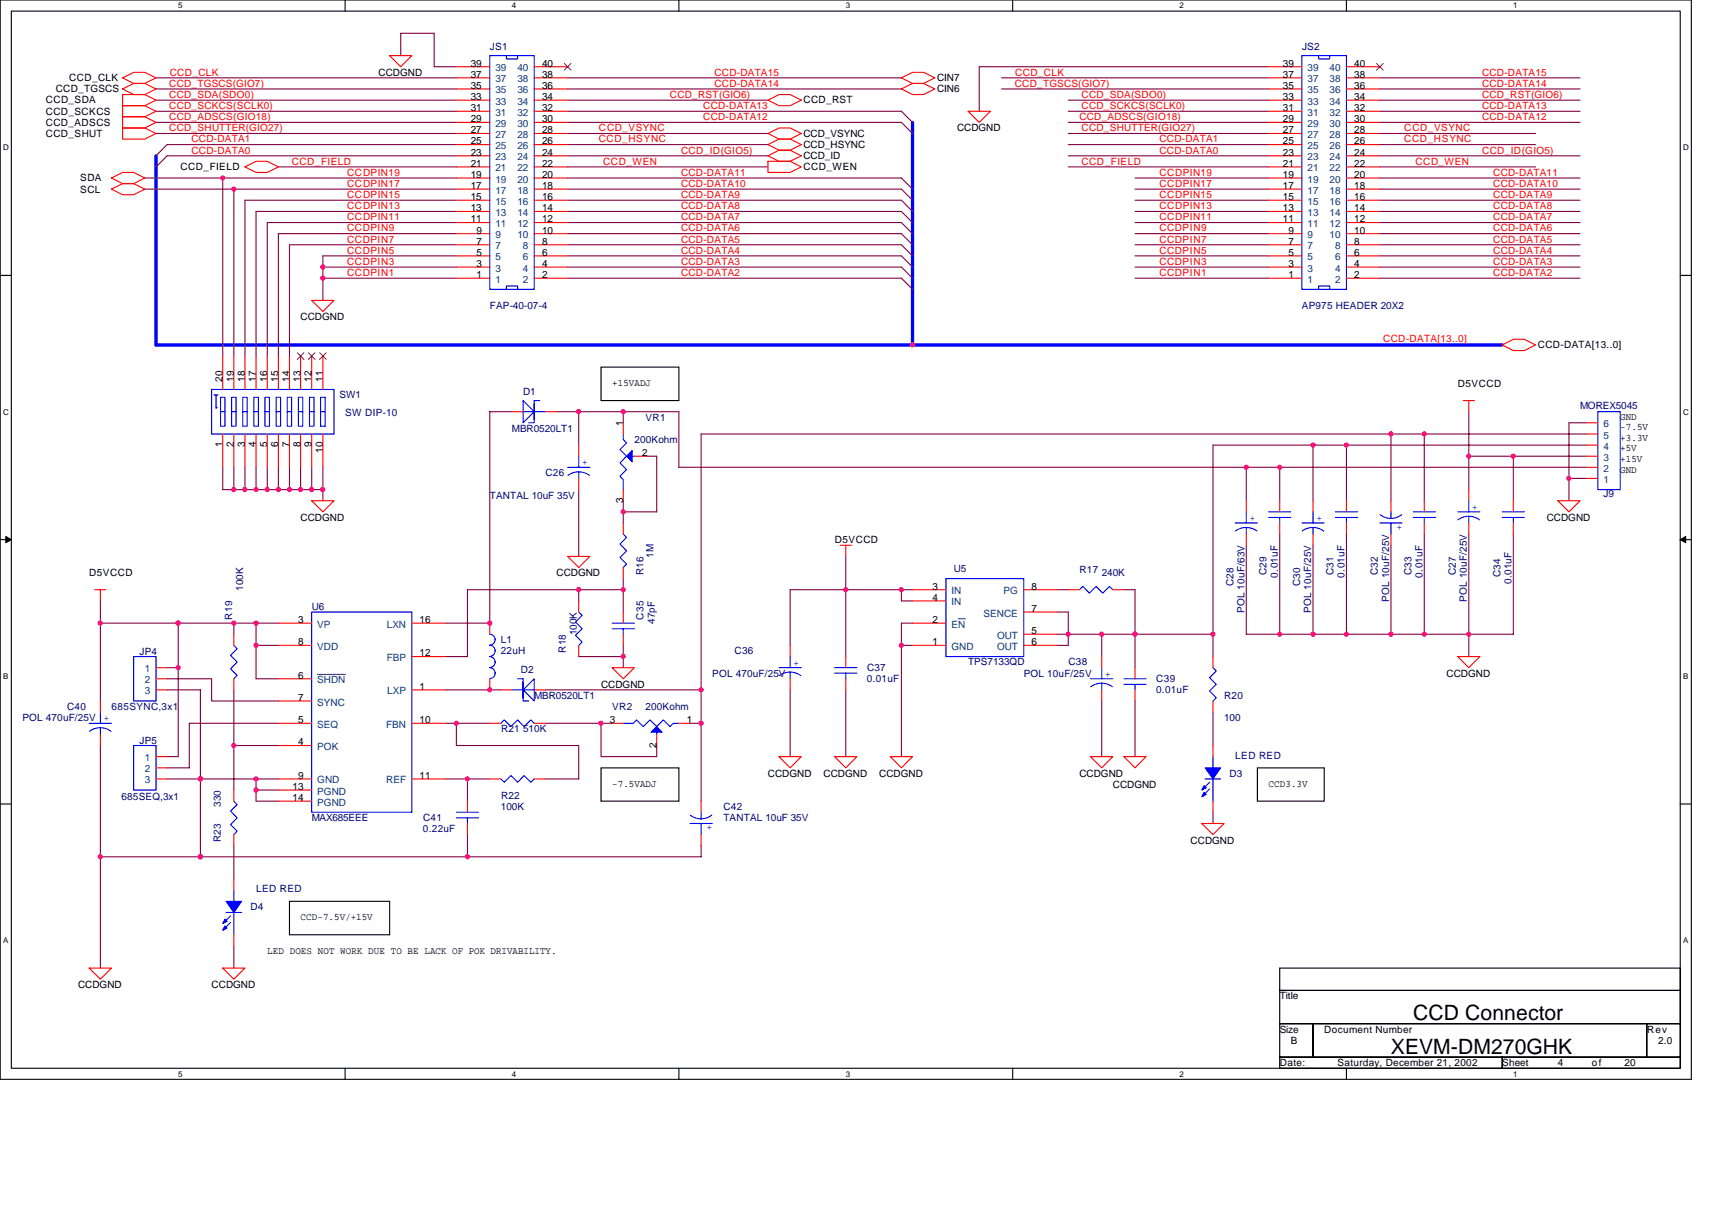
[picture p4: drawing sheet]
<svg xmlns="http://www.w3.org/2000/svg" width="297mm" height="210mm" viewBox="0 0 297 210" stroke-linecap="round" stroke-linejoin="round" font-family="sans-serif">
<path d="M0 0h293.5v187.2h-293.5zM2 1.9h289.5v183.4h-289.5z" fill="none" stroke="#000" stroke-width=".19"/>
<g fill="#fff">
<path d="M30.9 .2h.8v1.6h-.8z"/>
<path d="M30.9 185.5h.8v1.6h-.8z"/>
</g>
<path d="M59.9 0v1.9M59.9 185.3v1.9" fill="none" stroke="#000" stroke-width=".19"/>
<g fill="#fff">
<path d="M88.8 .2h.8v1.6h-.8z"/>
<path d="M88.8 185.5h.8v1.6h-.8z"/>
</g>
<path d="M117.8 0v1.9M117.8 185.3v1.9" fill="none" stroke="#000" stroke-width=".19"/>
<g fill="#fff">
<path d="M146.7 .2h.8v1.6h-.8z"/>
<path d="M146.7 185.5h.8v1.6h-.8z"/>
</g>
<path d="M175.7 0v1.9M175.7 185.3v1.9" fill="none" stroke="#000" stroke-width=".19"/>
<g fill="#fff">
<path d="M204.7 .2h.7v1.6h-.7z"/>
<path d="M204.7 185.5h.7v1.6h-.7z"/>
</g>
<path d="M233.6 0v1.9M233.6 185.3v1.9" fill="none" stroke="#000" stroke-width=".19"/>
<g fill="#fff">
<path d="M262.6 .2h.7v1.6h-.7z"/>
<path d="M262.6 185.5h.7v1.6h-.7z"/>
<path d="M.5 24.8h1v1.6h-1z"/>
<path d="M292 24.8h1v1.6h-1z"/>
<path d="M.5 70.7h1v1.5h-1z"/>
<path d="M292 70.7h1v1.5h-1z"/>
</g>
<path d="M0 47.8h2M291.5 47.8h2" fill="none" stroke="#000" stroke-width=".19"/>
<g fill="#fff">
<path d="M.5 116.5h.9v1.6h-.9z"/>
<path d="M292 116.5h.9v1.6h-.9z"/>
</g>
<path d="M0 93.6h2M291.5 93.6h2" fill="none" stroke="#000" stroke-width=".19"/>
<path d="M1 93.1l1 .5-1 .5zM291.5 93.6l1-.5v1z" fill="#000" stroke="#000" stroke-width=".17"/>
<g fill="#fff">
<path d="M.5 162.4h.9v1.5h-.9z"/>
<path d="M292 162.4h.9v1.5h-.9z"/>
</g>
<g fill="none" stroke="#000" stroke-width=".19">
<path d="M104.3 63.7h13.5v5.8h-13.5zM0 139.5h2M104.3 133.2h13.5v5.8h-13.5zM218.2 133.2h11.6v5.8h-11.6zM291.5 139.5h2M50.2 156.4h17.4v5.8h-17.4zM222 167.9h69.5v3.9h-69.5zM222 171.8h69.5v5.8h-69.5zM222 177.6h5.8v5.8h-5.8zM227.8 177.6h57.9v5.8h-57.9zM285.7 177.6h5.8v5.8h-5.8zM222 183.4h38.6v1.9h-38.6z"/>
<path d="M260.6 183.4h30.9v1.9h-30.9z"/>
</g>
<g fill="none" stroke="#800040" stroke-width=".19">
<path d="M27.1 13.5h52.1M27.1 17.4h52.1M27.1 15.4h52.1M27.1 19.3h52.1M69.5 9.7v-3.9h5.8v5.8h3.9M98.5 19.3h57.9l1.9 1.9M98.5 13.5h57.9M98.5 17.4h34.7M98.5 15.4h57.9M173.8 13.5h46.3M173.8 15.4h46.3M185.4 17.4h34.7"/>
<path d="M185.4 19.3h34.7M220.1 11.6h-50.2v7.7M239.4 13.5h34.7M239.4 17.4h34.7M239.4 15.4h34.7M239.4 19.3h34.7M25.1 32.8h54.1M25.1 30.9h54.1M27.1 23.2h52.1M27.1 21.2h52.1M38.6 30.9v30.9M40.6 32.8v29"/>
<path d="M48.3 29h30.9M79.2 27h-50.2l-1.9 2M79.2 25.1h-50.2l-1.9 1.9M79.2 36.7h-34.8v25.1M79.2 34.7h-36.7v27.1M79.2 38.6h-32.8v23.2M98.5 34.7h57.9l1.9 2M98.5 30.9h57.9l1.9 1.9M98.5 36.7h57.9l1.9 1.9M98.5 32.8h57.9l1.9 1.9M98.5 21.2h57.9l1.9 2M98.5 38.6h57.9l1.9 1.9"/>
<path d="M98.5 27h34.7M98.5 25.1h34.7M98.5 23.2h34.7M98.5 29h34.7M185.4 27h34.7M185.4 25.1h34.7M185.4 23.2h34.7M185.4 29h34.7M185.4 21.2h34.7M196.9 34.7h23.2M196.9 32.8h23.2M196.9 30.9h23.2"/>
<path d="M196.9 36.7h23.2M196.9 38.6h23.2M239.4 34.7h34.7M239.4 32.8h34.7M239.4 30.9h34.7M239.4 36.7h34.7M239.4 38.6h34.7M239.4 27h34.7M239.4 25.1h27M239.4 23.2h27M239.4 29h27M239.4 21.2h34.7"/>
<path d="M56 48.3h23.2M56 46.3h23.2M79.2 40.5h-30.9v21.3M79.2 44.4h-23.2v7.7M79.2 42.5h-29v19.3M98.5 48.3h57.9l1.9 1.9M98.5 44.4h57.9l1.9 1.9M98.5 40.5h57.9l1.9 2M98.5 46.3h57.9l1.9 2M98.5 42.5h57.9l1.9 1.9M196.9 48.3h23.2M196.9 46.3h23.2"/>
<path d="M196.9 40.5h23.2M196.9 44.4h23.2M196.9 42.5h23.2M239.4 48.3h34.7M239.4 46.3h34.7M239.4 40.5h34.7M239.4 44.4h34.7M239.4 42.5h34.7M88.8 71.4h-3.8v36.7h-7.7M96.6 71.4h21.2v9.7h157.5M100.4 71.4v5.8M108.1 71.4v1.9"/>
<path d="M112 79.1h1.9v9.7h-5.8M227.8 77.2v9.7M233.6 77.2v9.7M241.3 75.3v11.6M247.1 75.3v11.6M254.8 79.1h20.5M254.8 71.4v13.5M262.6 79.1v7.8M275.3 77.2h-64.8v36.7M275.3 75.3h-153.7v63.7M275.3 73.3h-3.1v13.6M38.6 81.1v3.8h5.8"/>
<path d="M40.6 81.1v3.8M42.5 81.1v3.8M44.4 81.1v3.8h3.9M46.4 81.1v3.8M48.3 81.1v3.8h3.9M50.2 81.1v3.8M52.2 81.1v3.8M52.2 84.9h3.8M54.1 81.1v3.8M56 81.1v5.8M100.4 84.9v11.6M108.1 86.9v3.8"/>
<path d="M146.7 96.5v17.4M216.2 81.1v5.8M222 81.1v5.8M222 92.6v17.4M227.8 94.6v15.4M233.6 92.6v17.4M241.3 94.6v15.4M247.1 92.6v17.4M254.8 92.6v21.3M262.6 92.6v17.4h-46.4v-15.4M272.2 83h3.1M17.4 108.1h30.9"/>
<path d="M17.4 104.2v17.4M29 117.8h7.7v3.8h11.6M29 119.7h5.8v28.9M29 115.8h1.9M30.9 108.1v23.2h-1.9M40.6 108.1v1.9M40.6 119.7v17.4M44.4 108.1v9.7h3.9M44.4 112h3.9M77.3 119.7h9.6M94.6 119.7h27M100.4 104.2v-1.9h-19.3v11.6h-3.8"/>
<path d="M100.4 113.9h7.7M100.4 102.3h7.7M108.1 100.4v5.8M108.1 112v3.8M137.1 119.7v11.6M146.7 119.7v11.6M156.4 112h1.9M156.4 102.3v1.9h1.9M158.3 108.1h-1.9v23.2M158.3 102.3h-21.2v9.7M183.4 102.3h2M183.4 106.2h2v5.8h-2"/>
<path d="M183.4 110h27.1M191.2 110v3.9M195 102.3h1.9v13.5M17.4 129.3v38.6M29 135.1h19.3M34.8 135.1h.1M40.6 129.3h7.7M44.4 135.1v3.9h3.9M44.4 137.1h3.9M48.3 125.5h-15.5v7.7h-3.8M77.3 125.5h7.7M77.3 135.1h7.7"/>
<path d="M79.2 125.5v3.8h21.2v5.8h-5.8M81.1 135.1v3.9M94.6 125.5h11.6M104.3 125.5v5.8h9.6v-2M119.7 125.5h1.9M191.2 121.6v9.7M196.9 121.6v9.7M210.5 123.5v5.8M40.6 146.7v5.8M81.1 144.8v3.8M121.6 146.7v1.9h-104.2M210.5 140.9v2"/>
<path d="M40.6 164.1v3.8"/>
</g>
<path d="M27.1 27v32.8h233.5M158.3 21.2v38.6" fill="none" stroke="#00f" stroke-width=".57"/>
<g fill="none" stroke="#f00" stroke-width=".19">
<path d="M21.3 13.5l1.9-.9h1.9l2 .9-2 1h-1.9zM21.3 15.4l1.9-.9h1.9l2 .9-2 1h-1.9zM21.3 18.3h3.8l2 1-2 1h-3.8zM21.3 16.4h3.8l2 1-2 .9h-3.8zM67.6 9.7h3.9l-2 1.9zM79.2 19.3h5.8M79.2 17.4h5.8M79.2 15.4h5.8M79.2 13.5h5.8M79.2 11.6h5.8M92.7 19.3h5.8M92.7 17.4h5.8"/>
<path d="M92.7 15.4h5.8M92.7 13.5h5.8M92.7 11.6h5.8M133.2 17.4l2-1h1.9l1.9 1-1.9 .9h-1.9zM156.4 13.5l1.9-.9h1.9l2 .9-2 1h-1.9zM156.4 15.4l1.9-.9h1.9l2 .9-2 1h-1.9zM168 19.3h3.8l-1.9 1.9zM220.1 19.3h5.8M220.1 17.4h5.8M220.1 15.4h5.8M220.1 13.5h5.8M220.1 11.6h5.8"/>
<path d="M233.6 19.3h5.8M233.6 17.4h5.8M233.6 15.4h5.8M233.6 13.5h5.8M233.6 11.6h5.8M19.3 30.9l2-1h1.9l1.9 1-1.9 1h-1.9zM19.3 32.8l2-.9h1.9l1.9 .9-1.9 1h-1.9zM21.3 20.3h3.8l2 .9-2 1h-3.8zM21.3 22.2h3.8l2 1-2 .9h-3.8zM42.5 29l1.9-1h2l1.9 1-1.9 .9h-2zM79.2 38.6h5.8M79.2 36.7h5.8"/>
<path d="M79.2 34.7h5.8M79.2 32.8h5.8M79.2 30.9h5.8M79.2 29h5.8M79.2 27h5.8M79.2 25.1h5.8M79.2 23.2h5.8M79.2 21.2h5.8M92.7 38.6h5.8M92.7 36.7h5.8M92.7 34.7h5.8M92.7 32.8h5.8"/>
<path d="M92.7 30.9h5.8M92.7 29h5.8M92.7 27h5.8M92.7 25.1h5.8M92.7 23.2h5.8M92.7 21.2h5.8M133.2 27l2-.9h1.9l1.9 .9-1.9 1h-1.9zM133.2 23.2l2-1h1.9l1.9 1-1.9 .9h-1.9zM133.2 25.1l2-1h1.9l1.9 1-1.9 1h-1.9zM133.2 28h3.9l1.9 1-1.9 .9h-3.9zM220.1 38.6h5.8M220.1 36.7h5.8"/>
<path d="M220.1 34.7h5.8M220.1 32.8h5.8M220.1 30.9h5.8M220.1 29h5.8M220.1 27h5.8M220.1 25.1h5.8M220.1 23.2h5.8M220.1 21.2h5.8M233.6 38.6h5.8M233.6 36.7h5.8M233.6 34.7h5.8M233.6 32.8h5.8"/>
<path d="M233.6 30.9h5.8M233.6 29h5.8M233.6 27h5.8M233.6 25.1h5.8M233.6 23.2h5.8M233.6 21.2h5.8M54.1 52.1h3.9l-2 1.9zM79.2 48.3h5.8M79.2 46.3h5.8M79.2 44.4h5.8M79.2 42.5h5.8M79.2 40.5h5.8"/>
<path d="M92.7 48.3h5.8M92.7 46.3h5.8M92.7 44.4h5.8M92.7 42.5h5.8M92.7 40.5h5.8M220.1 48.3h5.8M220.1 46.3h5.8M220.1 44.4h5.8M220.1 42.5h5.8M220.1 40.5h5.8M233.6 48.3h5.8M233.6 46.3h5.8"/>
<path d="M233.6 44.4h5.8M233.6 42.5h5.8M233.6 40.5h5.8M260.6 59.8l2-.9h1.9l1.9 .9-1.9 1h-1.9zM38.6 61.8v5.8M38.6 75.3v5.8M40.6 61.8v5.8M40.6 75.3v5.8M42.5 61.8v5.8M42.5 75.3v5.8M44.4 61.8v5.8M44.4 75.3v5.8"/>
<path d="M46.4 61.8v5.8M46.4 75.3v5.8M48.3 61.8v5.8M48.3 75.3v5.8M50.2 61.8v5.8M50.2 75.3v5.8M52.2 61.8v5.8M52.2 75.3v5.8M54.1 61.8v5.8M54.1 75.3v5.8M56 61.8v5.8M56 75.3v5.8"/>
<path d="M88.8 71.4h2M94.6 71.4h2M100.4 77.2v1.9M108.1 73.3v2M110.1 79.1h1.9M253.9 69.5h1.9M254.8 69.5v1.9M275.3 79.1h1.9M275.3 77.2h1.9M275.3 75.3h1.9M275.3 73.3h1.9M54.1 86.9h3.9l-2 1.9z"/>
<path d="M98.5 96.5h3.8l-1.9 1.9zM100.4 83v1.9M108.1 84.9v2M108.1 90.7v1.9M108.1 98.4v2M145.8 94.6h1.9M146.7 94.6v1.9M216.2 86.9v1.9M216.2 92.6v2M222 86.9v1.9M222 90.7v1.9M227.8 86.9v1.9"/>
<path d="M227.8 92.6v2M233.6 86.9v1.9M233.6 90.7v1.9M241.3 86.9v1.9M241.3 92.6v2M247.1 86.9v1.9M247.1 90.7v1.9M254.8 84.9v2M254.8 90.7v1.9M262.6 86.9v1.9M262.6 90.7v1.9M270.3 86.9h3.8l-1.9 1.9z"/>
<path d="M275.3 83h1.9M275.3 81.1h1.9M16.4 102.3h2M17.4 102.3v1.9M27.1 119.7h1.9M27.1 115.8h1.9M27.1 117.8h1.9M40.6 110v2M40.6 117.8v1.9M48.3 112h5.8M48.3 108.1h5.8M48.3 117.8h5.8"/>
<path d="M71.5 119.7h5.8M71.5 108.1h5.8M71.5 113.9h5.8M85 108.1v1.9M85 117.8v1.9M86.9 119.7h1.9M92.7 119.7h1.9M100.4 104.2v2M100.4 112v1.9M106.2 115.8h3.9l-2 2zM108.1 106.2v1.9M108.1 110v2"/>
<path d="M137.1 112v1.9M137.1 117.8v1.9M146.7 113.9v1.9M146.7 117.8v1.9M158.3 102.3h5.8M158.3 104.2h5.8M158.3 112h5.8M158.3 108.1h5.8M177.6 102.3h5.8M177.6 110h5.8M177.6 112h5.8M177.6 106.2h5.8"/>
<path d="M185.4 102.3h1.9M191.2 113.9v1.9M191.2 119.7v1.9M193.1 102.3h1.9M196.9 115.8v2M196.9 119.7v1.9M210.5 113.9v1.9M252.9 113.9h3.9l-2 1.9zM17.4 121.6v1.9M17.4 127.4v1.9M27.1 135.1h1.9M27.1 131.3h1.9"/>
<path d="M27.1 133.2h1.9M40.6 137.1v1.9M48.3 125.5h5.8M48.3 135.1h5.8M48.3 121.6h5.8M48.3 129.3h5.8M48.3 137.1h5.8M48.3 139h5.8M71.5 125.5h5.8M71.5 135.1h5.8M81.1 139v1.9M85 125.5h1.9"/>
<path d="M85 135.1h1.9M92.7 125.5h1.9M92.7 135.1h1.9M106.2 125.5h1.9M113.9 127.4v1.9M117.8 125.5h1.9M121.6 139v1.9M135.2 131.3h3.8l-1.9 1.9zM144.8 131.3h3.9l-2 1.9zM154.5 131.3h3.8l-1.9 1.9zM189.2 131.3h3.9l-1.9 1.9zM195 131.3h3.9l-2 1.9z"/>
<path d="M210.5 121.6v1.9M210.5 129.3v2M210.5 139v1.9M40.6 144.8v1.9M40.6 152.5v1.9M81.1 142.9v1.9M121.6 144.8v1.9M208.5 142.9h3.9l-1.9 1.9zM15.5 167.9h3.8l-1.9 2zM38.6 167.9h3.9l-1.9 2zM40.6 162.2v1.9"/>
</g>
<g fill="none" stroke="#00f" stroke-width=".19">
<path d="M85 9.7h7.7v40.5h-7.7zM87.9 9.7v.5h1.9v-.5M225.9 9.7h7.7v40.5h-7.7zM228.8 9.7v.5h1.9v-.5M87.9 50.2v-.6h1.9v.6M228.8 50.2v-.6h1.9v.6M36.7 67.6h21.3v7.7h-21.3zM37.1 68.5h.8M37.5 68.5v2.3l.2-.1M38.3 68.9h.7v5h-.7zM38.3 71.4h.7M40.2 68.9h.8v5h-.8z"/>
<path d="M40.2 71.4h.8M42.1 68.9h.8v5h-.8zM42.1 71.4h.8M44 68.9h.8v5h-.8zM44 71.4h.8M46 68.9h.8v5h-.8zM46 71.4h.8M47.9 68.9h.8v5h-.8zM47.9 71.4h.8M49.8 68.9h.8v5h-.8zM49.8 71.4h.8M51.8 68.9h.7v5h-.7z"/>
<path d="M51.8 71.4h.7M53.7 68.9h.8v5h-.8zM53.7 71.4h.8M55.6 68.9h.8v5h-.8zM55.6 71.4h.8M90.8 69.5l1.9 1.9-1.9 1.9zM90.8 71.4h3.8M92.7 70.1v2.7M93.7 69.5h-1v3.8h-1M100.4 79.1v2M108.1 75.3v.9l.6 .6-1.1 1.2 1.1 1.1-1.1 1.2 1.1 1.1-1.1 1.2 .5 .6v1.7M109.7 79.1h.4"/>
<path d="M277.2 71.4h3.9v13.5h-3.9zM98.5 81.1h3.8M98.5 82.5a3.1 3.1 0 0 1 3.8 0M100.4 81.9v1.1M108.1 92.6l.6 .6-1.1 1.2 1.1 1.1-1.1 1.2 1.1 1.2-.6 .5M214.3 90.7h3.9M214.4 92.1a3.1 3.1 0 0 1 3.7 0M216.2 88.8v1.9M216.2 91.5v1.1M220.1 88.8h3.9M220.1 89.8h3.9M222 89.8v.9"/>
<path d="M225.9 90.7h3.9M225.9 92.1a3.1 3.1 0 0 1 3.8 0M227.8 88.8v1.9M227.8 91.5v1.1M231.7 88.8h3.8M231.7 89.8h3.8M233.6 89.8v.9M239.4 90.7h3.9M239.4 89.3a3 3 0 0 0 3.8 0M241.3 88.8v1.2M241.3 90.7v1.9M245.2 88.8h3.9"/>
<path d="M245.2 89.8h3.9M247.1 89.8v.9M252.9 88.8h3.9M252.9 90.2a3.1 3.1 0 0 1 3.8 0M254.8 86.9v1.9M254.8 89.6v1.1M260.6 88.8h3.9M260.6 89.8h3.9M262.6 89.8v.9M23.2 113.9h3.9v7.7h-3.9zM40.6 112l.5 .5-1.1 1.2 1.1 1.2-1.1 1.1 1.1 1.2-.5 .6M54.1 106.2h17.4v34.7h-17.4z"/>
<path d="M85 110a.95 .95 0 0 1 .9 1 .95 .95 0 0 1-.9 .9M85 112a.96 .96 0 0 1 .9 .9 .96 .96 0 0 1-.9 1M85 113.9a.95 .95 0 0 1 .9 1 .95 .95 0 0 1-.9 .9 .96 .96 0 0 1 .9 1 .96 .96 0 0 1-.9 .9M88.8 119.7h3.9M89.8 117.8h1v3.8h.9M90.8 119.7l1.9-1.9v3.8zM90.8 118.3v2.7M100.4 106.2l.6 .5-1.2 1.2 1.2 1.2-1.2 1.1 1.2 1.2-.6 .6M106.2 108.1h3.9M106.2 109.1h3.9M108.1 109.1v.9M135.2 115.8h3.8"/>
<path d="M135.2 117.2a3.1 3.1 0 0 1 3.8 0M137.1 113.9v1.9M137.1 116.6v1.2M144.8 115.8h3.9M144.8 116.8h3.9M146.7 116.8v1M164.1 100.4h13.5v13.5h-13.5zM187.3 102.3l.6-.6 1.1 1.2 1.2-1.2 1.1 1.2 1.2-1.2 .6 .6M189.2 117.8h3.9M189.2 119.1a3.1 3.1 0 0 1 3.8 0M191.2 115.8v2M191.2 118.5v1.2"/>
<path d="M195 117.8h3.9M195 118.7h3.9M196.9 118.7v1M210.5 115.8l.5 .6-1.1 1.2 1.1 1.1-1.1 1.2 1.1 1.1-.5 .6M15.5 125.5h3.8M15.5 126.9a3.1 3.1 0 0 1 3.8 0M17.4 123.5v2M17.4 126.2v1.2M23.2 129.3h3.9v7.8h-3.9zM40.6 139l.5 .6-1.1 1.1 1.1 1.2-1.1 1.1 1.1 1.2-.5 .6M86.9 125.5l.6-.6 1.1 1.1 1.2-1.1 1.1 1.1 1.2-1.1 .6 .6M86.9 135.1l.6 .6 1.1-1.2 1.2 1.2 1.1-1.2 1.2 1.2 .6-.6"/>
<path d="M108.1 125.5h1.8l.5-.6 1.2 1.1 1.2-1.1 1.1 1.1 1.2-1.1 1.1 1.1 .6-.5h1M113.9 127v.4M209.1 135.1h2.7M209.9 135.7l-1.2 1.2M209.9 136.9l-1.2 1.1M210.5 131.3v1.9M210.5 135.1v3.9M39.2 158.3h2.7M40 158.9l-1.2 1.1M40.6 154.4v2M40.6 158.3v3.9M79.2 140.9h3.8"/>
<path d="M79.2 141.9h3.8M81.1 141.9v1M119.7 142.9h3.9M119.8 141.4l1 .5 .8 .1M121.6 140.9v1.2M121.6 142.9v1.9M123.5 141.4l-.7 .4-1.2 .2M40 160l-1.2 1.2"/>
</g>
<path d="M97.9 11l1.2 1.2M99.1 11l-1.2 1.2M238.8 11l1.2 1.2M240 11l-1.2 1.2M51.6 61.2l1.1 1.2M52.7 61.2l-1.1 1.2M53.5 61.2l1.2 1.2M54.6 61.2l-1.1 1.2M55.5 61.2l1.1 1.2M56.6 61.2l-1.2 1.2" fill="none" stroke="#804000" stroke-width=".17"/>
<g fill="#00f" stroke="#00f" stroke-width=".19">
<path d="M113 127l.9-1 1 1z" fill-rule="evenodd"/>
<path d="M39.2 156.4h2.7l-1.3 1.9z" fill-rule="evenodd"/>
<path d="M39 160.6l.4 .4-.8 .4z" fill-rule="evenodd"/>
<path d="M39 159.4l.4 .4-.8 .4z" fill-rule="evenodd"/>
<path d="M108.7 79.1l1-.9v1.9z" fill-rule="evenodd"/>
<path d="M209.1 133.2h2.7l-1.3 1.9z" fill-rule="evenodd"/>
<path d="M208.9 137.4l.4 .4-.8 .4z" fill-rule="evenodd"/>
<path d="M208.9 136.3l.4 .4-.8 .4z" fill-rule="evenodd"/>
</g>
<path d="M55.1 117h4.9M166.3 107.3h1.2" fill="none" stroke="#004080" stroke-width=".17"/>
<g fill="#f0f" stroke="#f0f" stroke-width=".19">
<circle cx="81.1" cy="135.1" r=".38"/>
<circle cx="108.1" cy="102.3" r=".38"/>
<circle cx="79.2" cy="125.5" r=".38"/>
<circle cx="100.4" cy="102.3" r=".38"/>
<circle cx="85" cy="119.7" r=".38"/>
<circle cx="40.6" cy="129.3" r=".38"/>
<circle cx="85" cy="108.1" r=".38"/>
<circle cx="108.1" cy="88.8" r=".38"/>
<circle cx="104.3" cy="125.5" r=".38"/>
<circle cx="254.8" cy="110" r=".38"/>
<circle cx="44.4" cy="137" r=".38"/>
<circle cx="233.6" cy="110" r=".38"/>
<circle cx="34.8" cy="135.1" r=".38"/>
<circle cx="81.1" cy="148.6" r=".38"/>
<circle cx="34.8" cy="148.6" r=".38"/>
<circle cx="196.9" cy="110" r=".38"/>
<circle cx="191.1" cy="110" r=".38"/>
<circle cx="17.4" cy="108.1" r=".38"/>
<circle cx="247.1" cy="110" r=".38"/>
<circle cx="241.3" cy="110" r=".37"/>
<circle cx="30.9" cy="115.8" r=".38"/>
<circle cx="30.9" cy="108.1" r=".38"/>
<circle cx="210.4" cy="110" r=".38"/>
<circle cx="156.4" cy="111.9" r=".38"/>
<circle cx="185.3" cy="110" r=".38"/>
<circle cx="108.1" cy="71.4" r=".38"/>
<circle cx="100.4" cy="71.4" r=".38"/>
<circle cx="233.6" cy="77.2" r=".38"/>
<circle cx="156.4" cy="102.3" r=".38"/>
<circle cx="108.1" cy="113.9" r=".38"/>
<circle cx="222" cy="81.1" r=".38"/>
<circle cx="121.6" cy="125.5" r=".38"/>
<circle cx="40.6" cy="108.1" r=".38"/>
<circle cx="17.4" cy="148.6" r=".38"/>
<circle cx="44.4" cy="111.9" r=".38"/>
<circle cx="262.6" cy="79.1" r=".38"/>
<circle cx="247.1" cy="75.3" r=".38"/>
<circle cx="222" cy="110" r=".38"/>
<circle cx="241.3" cy="75.3" r=".38"/>
<circle cx="146.7" cy="102.3" r=".38"/>
<circle cx="121.6" cy="119.7" r=".38"/>
<circle cx="254.8" cy="79.1" r=".38"/>
<circle cx="227.8" cy="77.2" r=".38"/>
<circle cx="216.2" cy="81.1" r=".38"/>
<circle cx="272.2" cy="83" r=".38"/>
<circle cx="44.4" cy="135.1" r=".38"/>
<circle cx="227.8" cy="110" r=".38"/>
<circle cx="44.4" cy="108.1" r=".38"/>
<circle cx="56" cy="46.3" r=".38"/>
<circle cx="56" cy="48.2" r=".38"/>
<circle cx="158.3" cy="59.8" r=".38"/>
<circle cx="56" cy="84.9" r=".38"/>
<circle cx="54.1" cy="84.9" r=".38"/>
<circle cx="50.2" cy="84.9" r=".38"/>
<circle cx="48.3" cy="84.9" r=".38"/>
<circle cx="46.4" cy="84.9" r=".38"/>
<circle cx="44.4" cy="84.9" r=".38"/>
<circle cx="40.6" cy="84.9" r=".38"/>
<circle cx="42.5" cy="84.9" r=".38"/>
<circle cx="52.1" cy="84.9" r=".38"/>
<circle cx="40.6" cy="32.8" r=".38"/>
<circle cx="38.6" cy="30.9" r=".38"/>
</g>
<g font-size="3.7">
<text x="245.2" y="177">CCD Connector</text>
<text x="241.3" y="182.8">XEVM-DM270GHK</text>
</g>
<g font-size="1.7">
<text x="81.7" y="11.6">39</text>
<text x="94" y="11.6">40</text>
<text x="222.6" y="11.6">39</text>
<text x="235" y="11.6">40</text>
<text x="8" y="17.9">CCD_SDA</text>
<text x="9.7" y="16">CCD_TGSCS</text>
<text x="12" y="14.1">CCD_CLK</text>
<text x="65.7" y="13.1">CCDGND</text>
<text x="81.7" y="17.4">33</text>
<text x="81.7" y="15.4">35</text>
<text x="81.7" y="13.5">37</text>
<text x="94" y="17.4">34</text>
<text x="94" y="15.4">36</text>
<text x="94" y="13.5">38</text>
<text x="139.4" y="17.9">CCD_RST</text>
<text x="162.6" y="14.1">CIN7</text>
<text x="162.6" y="16">CIN6</text>
<text x="222.6" y="17.4">33</text>
<text x="222.6" y="15.4">35</text>
<text x="222.6" y="13.5">37</text>
<text x="235" y="17.4">34</text>
<text x="235" y="15.4">36</text>
<text x="235" y="13.5">38</text>
<text x="8" y="21.8">CCD_ADSCS</text>
<text x="8" y="19.9">CCD_SCKCS</text>
<text x="8" y="23.7">CCD_SHUT</text>
<text x="81.7" y="23.1">27</text>
<text x="81.7" y="21.2">29</text>
<text x="81.7" y="19.3">31</text>
<text x="94" y="23.1">28</text>
<text x="94" y="21.2">30</text>
<text x="94" y="19.3">32</text>
<text x="139.4" y="23.7">CCD_VSYNC</text>
<text x="166" y="22.8">CCDGND</text>
<text x="222.6" y="23.1">27</text>
<text x="222.6" y="21.2">29</text>
<text x="222.6" y="19.3">31</text>
<text x="235" y="23.1">28</text>
<text x="235" y="21.2">30</text>
<text x="235" y="19.3">32</text>
<text x="31.3" y="29.5">CCD_FIELD</text>
<text x="81.7" y="28.9">21</text>
<text x="81.7" y="27">23</text>
<text x="81.7" y="25.1">25</text>
<text x="94" y="28.9">22</text>
<text x="94" y="27">24</text>
<text x="94" y="25.1">26</text>
<text x="139.4" y="27.6">CCD_ID</text>
<text x="139.4" y="25.7">CCD_HSYNC</text>
<text x="139.4" y="29.5">CCD_WEN</text>
<text x="222.6" y="28.9">21</text>
<text x="222.6" y="27">23</text>
<text x="222.6" y="25.1">25</text>
<text x="235" y="28.9">22</text>
<text x="235" y="27">24</text>
<text x="235" y="25.1">26</text>
<text x="13.9" y="31.5">SDA</text>
<text x="13.9" y="33.4">SCL</text>
<text x="81.7" y="34.7">15</text>
<text x="81.7" y="32.8">17</text>
<text x="81.7" y="30.9">19</text>
<text x="94" y="34.7">16</text>
<text x="94" y="32.8">18</text>
<text x="94" y="30.9">20</text>
<text x="222.6" y="34.7">15</text>
<text x="222.6" y="32.8">17</text>
<text x="222.6" y="30.9">19</text>
<text x="235" y="34.7">16</text>
<text x="235" y="32.8">18</text>
<text x="235" y="30.9">20</text>
<text x="81.7" y="38.6">11</text>
<text x="81.7" y="36.7">13</text>
<text x="82.7" y="40.5">9</text>
<text x="94" y="40.5">10</text>
<text x="94" y="38.6">12</text>
<text x="94" y="36.7">14</text>
<text x="222.6" y="38.6">11</text>
<text x="222.6" y="36.7">13</text>
<text x="223.6" y="40.5">9</text>
<text x="235" y="40.5">10</text>
<text x="235" y="38.6">12</text>
<text x="235" y="36.7">14</text>
<text x="82.7" y="46.3">3</text>
<text x="82.7" y="44.4">5</text>
<text x="82.7" y="42.4">7</text>
<text x="94" y="46.3">4</text>
<text x="94" y="44.4">6</text>
<text x="94" y="42.4">8</text>
<text x="223.6" y="46.3">3</text>
<text x="223.6" y="44.4">5</text>
<text x="223.6" y="42.4">7</text>
<text x="235" y="46.3">4</text>
<text x="235" y="44.4">6</text>
<text x="235" y="42.4">8</text>
<text x="82.7" y="48.2">1</text>
<text x="94" y="48.2">2</text>
<text x="223.6" y="48.2">1</text>
<text x="235" y="48.2">2</text>
<text x="52.2" y="55.6">CCDGND</text>
<text x="266.8" y="60.4">CCD-DATA[13..0]</text>
<text x="38.6" y="66.2" transform="rotate(-90 38.6 66.2)">20</text>
<text x="40.6" y="66.2" transform="rotate(-90 40.6 66.2)">19</text>
<text x="42.5" y="66.2" transform="rotate(-90 42.5 66.2)">18</text>
<text x="44.4" y="66.2" transform="rotate(-90 44.4 66.2)">17</text>
<text x="46.4" y="66.2" transform="rotate(-90 46.4 66.2)">16</text>
<text x="48.3" y="66.2" transform="rotate(-90 48.3 66.2)">15</text>
<text x="50.2" y="66.2" transform="rotate(-90 50.2 66.2)">14</text>
<text x="52.1" y="66.2" transform="rotate(-90 52.1 66.2)">13</text>
<text x="54.1" y="66.2" transform="rotate(-90 54.1 66.2)">12</text>
<text x="56" y="66.2" transform="rotate(-90 56 66.2)">11</text>
<text x="106.2" y="67">+15VADJ</text>
<text x="252.9" y="67.2">D5VCCD</text>
<text x="38.6" y="77.6" transform="rotate(-90 38.6 77.6)">1</text>
<text x="40.6" y="77.6" transform="rotate(-90 40.6 77.6)">2</text>
<text x="42.5" y="77.6" transform="rotate(-90 42.5 77.6)">3</text>
<text x="44.4" y="77.6" transform="rotate(-90 44.4 77.6)">4</text>
<text x="46.4" y="77.6" transform="rotate(-90 46.4 77.6)">5</text>
<text x="48.3" y="77.6" transform="rotate(-90 48.3 77.6)">6</text>
<text x="50.2" y="77.6" transform="rotate(-90 50.2 77.6)">7</text>
<text x="52.1" y="77.6" transform="rotate(-90 52.1 77.6)">8</text>
<text x="54.1" y="77.6" transform="rotate(-90 54.1 77.6)">9</text>
<text x="108.1" y="73.9" transform="rotate(-90 108.1 73.9)">1</text>
<text x="281.1" y="72.8">GND</text>
<text x="281.1" y="74.6">-7.5V</text>
<text x="281.1" y="76.5">+3.3V</text>
<text x="56" y="78.5" transform="rotate(-90 56 78.5)">10</text>
<text x="111.4" y="79.1">2</text>
<text x="281.1" y="78.3">+5V</text>
<text x="281.1" y="80.2">+15V</text>
<text x="281.1" y="82">GND</text>
<text x="108.1" y="87.2" transform="rotate(-90 108.1 87.2)">3</text>
<text x="52.2" y="90.3">CCDGND</text>
<text x="144.8" y="94.2">D5VCCD</text>
<text x="268.4" y="90.3">CCDGND</text>
<text x="15.5" y="100">D5VCCD</text>
<text x="96.6" y="100">CCDGND</text>
<text x="161.8" y="102.3">3</text>
<text x="161.8" y="104.2">4</text>
<text x="179" y="106.2">7</text>
<text x="179" y="102.3">8</text>
<text x="51.7" y="108.1">3</text>
<text x="51.7" y="111.9">8</text>
<text x="72.8" y="113.9">12</text>
<text x="72.8" y="108.1">16</text>
<text x="161.8" y="108.1">2</text>
<text x="161.8" y="111.9">1</text>
<text x="179" y="110">5</text>
<text x="179" y="111.9">6</text>
<text x="51.7" y="117.7">6</text>
<text x="72.8" y="119.7">1</text>
<text x="104.3" y="119.3">CCDGND</text>
<text x="251" y="117.4">CCDGND</text>
<text x="51.7" y="121.6">7</text>
<text x="51.7" y="125.5">5</text>
<text x="72.8" y="125.5">10</text>
<text x="105.8" y="125.5">3</text>
<text x="119.1" y="125.5">1</text>
<text x="51.7" y="129.3">4</text>
<text x="113.9" y="129.7" transform="rotate(-90 113.9 129.7)">2</text>
<text x="50.8" y="137">13</text>
<text x="51.7" y="135.1">9</text>
<text x="72.8" y="135.1">11</text>
<text x="106.2" y="136.5">-7.5VADJ</text>
<text x="133.2" y="134.7">CCDGND</text>
<text x="142.9" y="134.7">CCDGND</text>
<text x="152.5" y="134.7">CCDGND</text>
<text x="187.3" y="134.7">CCDGND</text>
<text x="193.1" y="136.7">CCDGND</text>
<text x="220.1" y="136.5">CCD3.3V</text>
<text x="50.8" y="139">14</text>
<text x="206.6" y="146.3">CCDGND</text>
<text x="52.2" y="159.7">CCD-7.5V/+15V</text>
<text x="46.4" y="165.5">LED DOES NOT WORK DUE TO BE LACK OF POK DRIVABILITY.</text>
<text x="13.5" y="171.4">CCDGND</text>
<text x="36.7" y="171.4">CCDGND</text>
<text x="222" y="173.4">Title</text>
<text x="222" y="179.1">Size</text>
<text x="229.8" y="179.1">Document Number</text>
<text x="285.8" y="179.1">Rev</text>
<text x="222.1" y="184.9">Date:</text>
<text x="224" y="181.1">B</text>
<text x="232.1" y="184.9">Saturday, December 21, 2002</text>
<text x="260.6" y="184.9">Sheet</text>
<text x="270.3" y="184.9">4</text>
<text x="276.2" y="184.9">of</text>
<text x="281.9" y="184.9">20</text>
<text x="287.7" y="181.1">2.0</text>
</g>
<g font-size="1.7" fill="#000080">
<text x="85" y="8.7">JS1</text>
<text x="225.9" y="8.7">JS2</text>
<text x="85" y="53.7">FAP-40-07-4</text>
<text x="225.9" y="53.7">AP975 HEADER 20X2</text>
<text x="58.9" y="69.1">SW1</text>
<text x="90.8" y="68.5">D1</text>
<text x="274.1" y="71">MOREX5045</text>
<text x="59.9" y="72.2">SW DIP-10</text>
<text x="88.8" y="74.9">MBR0520LT1</text>
<text x="110.1" y="76.8">200Kohm</text>
<text x="112" y="73">VR1</text>
<text x="94.7" y="82.6">C26</text>
<text x="85" y="86.5">TANTAL 10uF 35V</text>
<text x="278.2" y="86.3">J9</text>
<text x="111.7" y="99.8" transform="rotate(-90 111.7 99.8)">R16</text>
<text x="113.4" y="96.7" transform="rotate(-90 113.4 96.7)">1M</text>
<text x="165.5" y="99.2">U5</text>
<text x="187.3" y="99.4">R17</text>
<text x="191.2" y="100">240K</text>
<text x="214" y="101.7" transform="rotate(-90 214 101.7)">C28</text>
<text x="219.8" y="99.8" transform="rotate(-90 219.8 99.8)">C29</text>
<text x="221.7" y="100.2" transform="rotate(-90 221.7 100.2)">0.01uF</text>
<text x="225.6" y="101.7" transform="rotate(-90 225.6 101.7)">C30</text>
<text x="231.4" y="99.8" transform="rotate(-90 231.4 99.8)">C31</text>
<text x="233.3" y="100.2" transform="rotate(-90 233.3 100.2)">0.01uF</text>
<text x="239.1" y="99.8" transform="rotate(-90 239.1 99.8)">C32</text>
<text x="244.9" y="99.8" transform="rotate(-90 244.9 99.8)">C33</text>
<text x="246.8" y="100.2" transform="rotate(-90 246.8 100.2)">0.01uF</text>
<text x="252.6" y="99.8" transform="rotate(-90 252.6 99.8)">C27</text>
<text x="260.3" y="100.2" transform="rotate(-90 260.3 100.2)">C34</text>
<text x="262.3" y="101.3" transform="rotate(-90 262.3 101.3)">0.01uF</text>
<text x="40.3" y="107.5" transform="rotate(-90 40.3 107.5)">R19</text>
<text x="42.2" y="102.5" transform="rotate(-90 42.2 102.5)">100K</text>
<text x="54.1" y="105.8">U6</text>
<text x="111.7" y="107.5" transform="rotate(-90 111.7 107.5)">C35</text>
<text x="215.9" y="106.4" transform="rotate(-90 215.9 106.4)">POL 10uF/63V</text>
<text x="227.5" y="106.4" transform="rotate(-90 227.5 106.4)">POL 10uF/25V</text>
<text x="241" y="104.4" transform="rotate(-90 241 104.4)">POL 10uF/25V</text>
<text x="254.5" y="104.4" transform="rotate(-90 254.5 104.4)">POL 10uF/25V</text>
<text x="24.2" y="113.7">JP4</text>
<text x="86.9" y="111.6">L1</text>
<text x="86.9" y="113.5">22uH</text>
<text x="98.2" y="113.3" transform="rotate(-90 98.2 113.3)">R18</text>
<text x="100.1" y="110.2" transform="rotate(-90 100.1 110.2)">100K</text>
<text x="113.6" y="108.3" transform="rotate(-90 113.6 108.3)">47pF</text>
<text x="127.5" y="113.5">C36</text>
<text x="90.4" y="116.8">D2</text>
<text x="123.6" y="117.4">POL 470uF/25V</text>
<text x="150.4" y="118.3">0.01uF</text>
<text x="150.4" y="116.4">C37</text>
<text x="168" y="115.4">TPS7133QD</text>
<text x="177.6" y="117.4">POL 10uF/25V</text>
<text x="185.4" y="115.4">C38</text>
<text x="200.6" y="118.3">C39</text>
<text x="3.9" y="125.1">POL 470uF/25V</text>
<text x="11.6" y="123.1">C40</text>
<text x="19.3" y="123.1">685SYNC,3x1</text>
<text x="92.7" y="121.2">MBR0520LT1</text>
<text x="106.2" y="123.1">VR2</text>
<text x="112" y="123.1">200Kohm</text>
<text x="200.6" y="120.3">0.01uF</text>
<text x="212.4" y="125.1">100</text>
<text x="212.4" y="121.2">R20</text>
<text x="24.2" y="129.1">JP5</text>
<text x="86.9" y="127">R21 510K</text>
<text x="214.3" y="131.7">LED RED</text>
<text x="213.3" y="134.7">D3</text>
<text x="21.1" y="138.8">685SEQ,3x1</text>
<text x="38.3" y="140" transform="rotate(-90 38.3 140)">330</text>
<text x="54.1" y="142.5">MAX685EEE</text>
<text x="73.4" y="142.5">C41</text>
<text x="86.9" y="140.5">100K</text>
<text x="86.9" y="138.6">R22</text>
<text x="125.5" y="142.5">TANTAL 10uF 35V</text>
<text x="125.5" y="140.5">C42</text>
<text x="38.3" y="146.1" transform="rotate(-90 38.3 146.1)">R23</text>
<text x="73.4" y="144.4">0.22uF</text>
<text x="44.4" y="154.8">LED RED</text>
<text x="43.5" y="157.9">D4</text>
</g>
<g font-size="1.7" fill="#f00">
<text x="29.4" y="17">CCD_SDA(SDO0)</text>
<text x="29.4" y="15">CCD_TGSCS(GIO7)</text>
<text x="29.4" y="13.1">CCD_CLK</text>
<text x="116.2" y="17">CCD_RST(GIO6)</text>
<text x="124" y="15">CCD-DATA14</text>
<text x="124" y="13.1">CCD-DATA15</text>
<text x="176.1" y="15">CCD_TGSCS(GIO7)</text>
<text x="176.1" y="13.1">CCD_CLK</text>
<text x="187.7" y="17">CCD_SDA(SDO0)</text>
<text x="257.2" y="17">CCD_RST(GIO6)</text>
<text x="257.2" y="15">CCD-DATA14</text>
<text x="257.2" y="13.1">CCD-DATA15</text>
<text x="29.4" y="18.9">CCD_SCKCS(SCLK0)</text>
<text x="29.4" y="20.8">CCD_ADSCS(GIO18)</text>
<text x="29.4" y="22.8">CCD_SHUTTER(GIO27)</text>
<text x="103.9" y="22.8">CCD_VSYNC</text>
<text x="122" y="18.9">CCD-DATA13</text>
<text x="122" y="20.8">CCD-DATA12</text>
<text x="187.3" y="20.8">CCD_ADSCS(GIO18)</text>
<text x="187.7" y="18.9">CCD_SCKCS(SCLK0)</text>
<text x="187.7" y="22.8">CCD_SHUTTER(GIO27)</text>
<text x="243.6" y="22.8">CCD_VSYNC</text>
<text x="257.2" y="18.9">CCD-DATA13</text>
<text x="257.2" y="20.8">CCD-DATA12</text>
<text x="33.2" y="26.6">CCD-DATA0</text>
<text x="33.2" y="24.7">CCD-DATA1</text>
<text x="50.6" y="28.6">CCD_FIELD</text>
<text x="103.9" y="24.7">CCD_HSYNC</text>
<text x="104.7" y="28.6">CCD_WEN</text>
<text x="118.2" y="26.6">CCD_ID(GIO5)</text>
<text x="187.7" y="28.6">CCD_FIELD</text>
<text x="201.2" y="26.6">CCD-DATA0</text>
<text x="201.2" y="24.7">CCD-DATA1</text>
<text x="243.6" y="24.7">CCD_HSYNC</text>
<text x="245.6" y="28.6">CCD_WEN</text>
<text x="257.2" y="26.6">CCD_ID(GIO5)</text>
<text x="60.3" y="32.4">CCDPIN17</text>
<text x="60.3" y="34.4">CCDPIN15</text>
<text x="60.3" y="30.5">CCDPIN19</text>
<text x="118.2" y="30.5">CCD-DATA11</text>
<text x="118.2" y="32.4">CCD-DATA10</text>
<text x="118.2" y="34.4">CCD-DATA9</text>
<text x="201.2" y="34.4">CCDPIN15</text>
<text x="201.2" y="32.4">CCDPIN17</text>
<text x="201.2" y="30.5">CCDPIN19</text>
<text x="259.1" y="32.4">CCD-DATA10</text>
<text x="259.1" y="34.4">CCD-DATA9</text>
<text x="259.1" y="30.5">CCD-DATA11</text>
<text x="60.3" y="36.3">CCDPIN13</text>
<text x="60.3" y="38.2">CCDPIN11</text>
<text x="60.3" y="40.2">CCDPIN9</text>
<text x="118.2" y="36.3">CCD-DATA8</text>
<text x="118.2" y="38.2">CCD-DATA7</text>
<text x="118.2" y="40.2">CCD-DATA6</text>
<text x="201.2" y="40.2">CCDPIN9</text>
<text x="201.2" y="36.3">CCDPIN13</text>
<text x="201.2" y="38.2">CCDPIN11</text>
<text x="259.1" y="36.3">CCD-DATA8</text>
<text x="259.1" y="38.2">CCD-DATA7</text>
<text x="259.1" y="40.2">CCD-DATA6</text>
<text x="60.3" y="46">CCDPIN3</text>
<text x="60.3" y="44">CCDPIN5</text>
<text x="60.3" y="47.9">CCDPIN1</text>
<text x="60.3" y="42.1">CCDPIN7</text>
<text x="118.2" y="46">CCD-DATA3</text>
<text x="118.2" y="47.9">CCD-DATA2</text>
<text x="118.2" y="44">CCD-DATA4</text>
<text x="118.2" y="42.1">CCD-DATA5</text>
<text x="201.2" y="47.9">CCDPIN1</text>
<text x="201.2" y="46">CCDPIN3</text>
<text x="201.2" y="44">CCDPIN5</text>
<text x="201.2" y="42.1">CCDPIN7</text>
<text x="259.1" y="47.9">CCD-DATA2</text>
<text x="259.1" y="42.1">CCD-DATA5</text>
<text x="259.1" y="46">CCD-DATA3</text>
<text x="259.1" y="44">CCD-DATA4</text>
<text x="240" y="59.3">CCD-DATA[13..0]</text>
</g>
<g font-size="1.7" fill="#004080">
<text x="86" y="16.2">35</text>
<text x="86" y="14.3">37</text>
<text x="86" y="12.4">39</text>
<text x="89.8" y="16.2">36</text>
<text x="89.8" y="14.3">38</text>
<text x="89.8" y="12.4">40</text>
<text x="226.9" y="16.2">35</text>
<text x="226.9" y="14.3">37</text>
<text x="226.9" y="12.4">39</text>
<text x="230.7" y="16.2">36</text>
<text x="230.7" y="14.3">38</text>
<text x="230.7" y="12.4">40</text>
<text x="86" y="23.9">27</text>
<text x="86" y="22">29</text>
<text x="86" y="20.1">31</text>
<text x="86" y="18.2">33</text>
<text x="89.8" y="23.9">28</text>
<text x="89.8" y="22">30</text>
<text x="89.8" y="20.1">32</text>
<text x="89.8" y="18.2">34</text>
<text x="226.9" y="23.9">27</text>
<text x="226.9" y="22">29</text>
<text x="226.9" y="20.1">31</text>
<text x="226.9" y="18.2">33</text>
<text x="230.7" y="23.9">28</text>
<text x="230.7" y="22">30</text>
<text x="230.7" y="20.1">32</text>
<text x="230.7" y="18.2">34</text>
<text x="86" y="29.7">21</text>
<text x="86" y="27.8">23</text>
<text x="86" y="25.9">25</text>
<text x="89.8" y="29.7">22</text>
<text x="89.8" y="27.8">24</text>
<text x="89.8" y="25.9">26</text>
<text x="226.9" y="29.7">21</text>
<text x="226.9" y="27.8">23</text>
<text x="226.9" y="25.9">25</text>
<text x="230.7" y="29.7">22</text>
<text x="230.7" y="27.8">24</text>
<text x="230.7" y="25.9">26</text>
<text x="86" y="35.5">15</text>
<text x="86" y="33.6">17</text>
<text x="86" y="31.7">19</text>
<text x="89.8" y="35.5">16</text>
<text x="89.8" y="33.6">18</text>
<text x="89.8" y="31.7">20</text>
<text x="226.9" y="35.5">15</text>
<text x="226.9" y="33.6">17</text>
<text x="226.9" y="31.7">19</text>
<text x="230.7" y="35.5">16</text>
<text x="230.7" y="33.6">18</text>
<text x="230.7" y="31.7">20</text>
<text x="86" y="41.3">9</text>
<text x="86" y="39.4">11</text>
<text x="86" y="37.5">13</text>
<text x="89.8" y="41.3">10</text>
<text x="89.8" y="39.4">12</text>
<text x="89.8" y="37.5">14</text>
<text x="226.9" y="41.3">9</text>
<text x="226.9" y="39.4">11</text>
<text x="226.9" y="37.5">13</text>
<text x="230.7" y="41.3">10</text>
<text x="230.7" y="39.4">12</text>
<text x="230.7" y="37.5">14</text>
<text x="86" y="47.1">3</text>
<text x="86" y="45.2">5</text>
<text x="86" y="43.2">7</text>
<text x="90.7" y="47.1">4</text>
<text x="90.7" y="45.2">6</text>
<text x="90.7" y="43.2">8</text>
<text x="226.9" y="47.1">3</text>
<text x="226.9" y="45.2">5</text>
<text x="226.9" y="43.2">7</text>
<text x="231.7" y="47.1">4</text>
<text x="231.7" y="45.2">6</text>
<text x="231.7" y="43.2">8</text>
<text x="86" y="49">1</text>
<text x="90.7" y="49">2</text>
<text x="226.9" y="49">1</text>
<text x="231.7" y="49">2</text>
<text x="278.2" y="78">4</text>
<text x="278.2" y="76.1">5</text>
<text x="278.2" y="74.1">6</text>
<text x="278.2" y="83.8">1</text>
<text x="278.2" y="81.9">2</text>
<text x="278.2" y="79.9">3</text>
<text x="165.1" y="103.1">IN</text>
<text x="165.1" y="105">IN</text>
<text x="170.7" y="107">SENCE</text>
<text x="174.1" y="103.1">PG</text>
<text x="55.1" y="108.9">VP</text>
<text x="55.1" y="112.7">VDD</text>
<text x="67.1" y="108.9">LXN</text>
<text x="165.1" y="108.9">EN</text>
<text x="165.1" y="112.7">GND</text>
<text x="173" y="110.8">OUT</text>
<text x="173" y="112.7">OUT</text>
<text x="25.1" y="116.6">1</text>
<text x="25.1" y="118.5">2</text>
<text x="55.1" y="118.5">SHDN</text>
<text x="67.1" y="114.7">FBP</text>
<text x="25.1" y="120.5">3</text>
<text x="55.1" y="122.4">SYNC</text>
<text x="67.2" y="120.5">LXP</text>
<text x="55.1" y="126.3">SEQ</text>
<text x="55.1" y="130.1">POK</text>
<text x="67" y="126.3">FBN</text>
<text x="25.1" y="132">1</text>
<text x="25.1" y="134">2</text>
<text x="25.1" y="135.9">3</text>
<text x="55.1" y="135.9">GND</text>
<text x="55.1" y="137.8">PGND</text>
<text x="67" y="135.9">REF</text>
<text x="55.1" y="139.8">PGND</text>
</g>
<g font-size="1.7" fill="#00f">
<text x="101" y="80.7">+</text>
<text x="255.4" y="88.4">+</text>
<text x="216.8" y="90.4">+</text>
<text x="228.4" y="90.4">+</text>
<text x="243.3" y="91" transform="rotate(180 243.3 91)">+</text>
<text x="137.7" y="115.5">+</text>
<text x="191.7" y="117.4">+</text>
<text x="18" y="125.1">+</text>
<text x="123.6" y="143.2" transform="rotate(180 123.6 143.2)">+</text>
</g>
<g font-size="1.4">
<text x="30.9" y="1.5">5</text>
<text x="88.8" y="1.5">4</text>
<text x="146.7" y="1.5">3</text>
<text x="204.7" y="1.5">2</text>
<text x="262.6" y="1.5">1</text>
<text x=".5" y="26.1">D</text>
<text x="292" y="26.1">D</text>
<text x=".5" y="71.9">C</text>
<text x="292" y="71.9">C</text>
<text x=".5" y="117.8">B</text>
<text x="292" y="117.8">B</text>
<text x=".5" y="163.6">A</text>
<text x="292" y="163.6">A</text>
<text x="30.9" y="186.8">5</text>
<text x="88.8" y="186.8">4</text>
<text x="146.7" y="186.8">3</text>
<text x="204.7" y="186.8">2</text>
<text x="262.6" y="186.8">1</text>
</g>
</svg>
